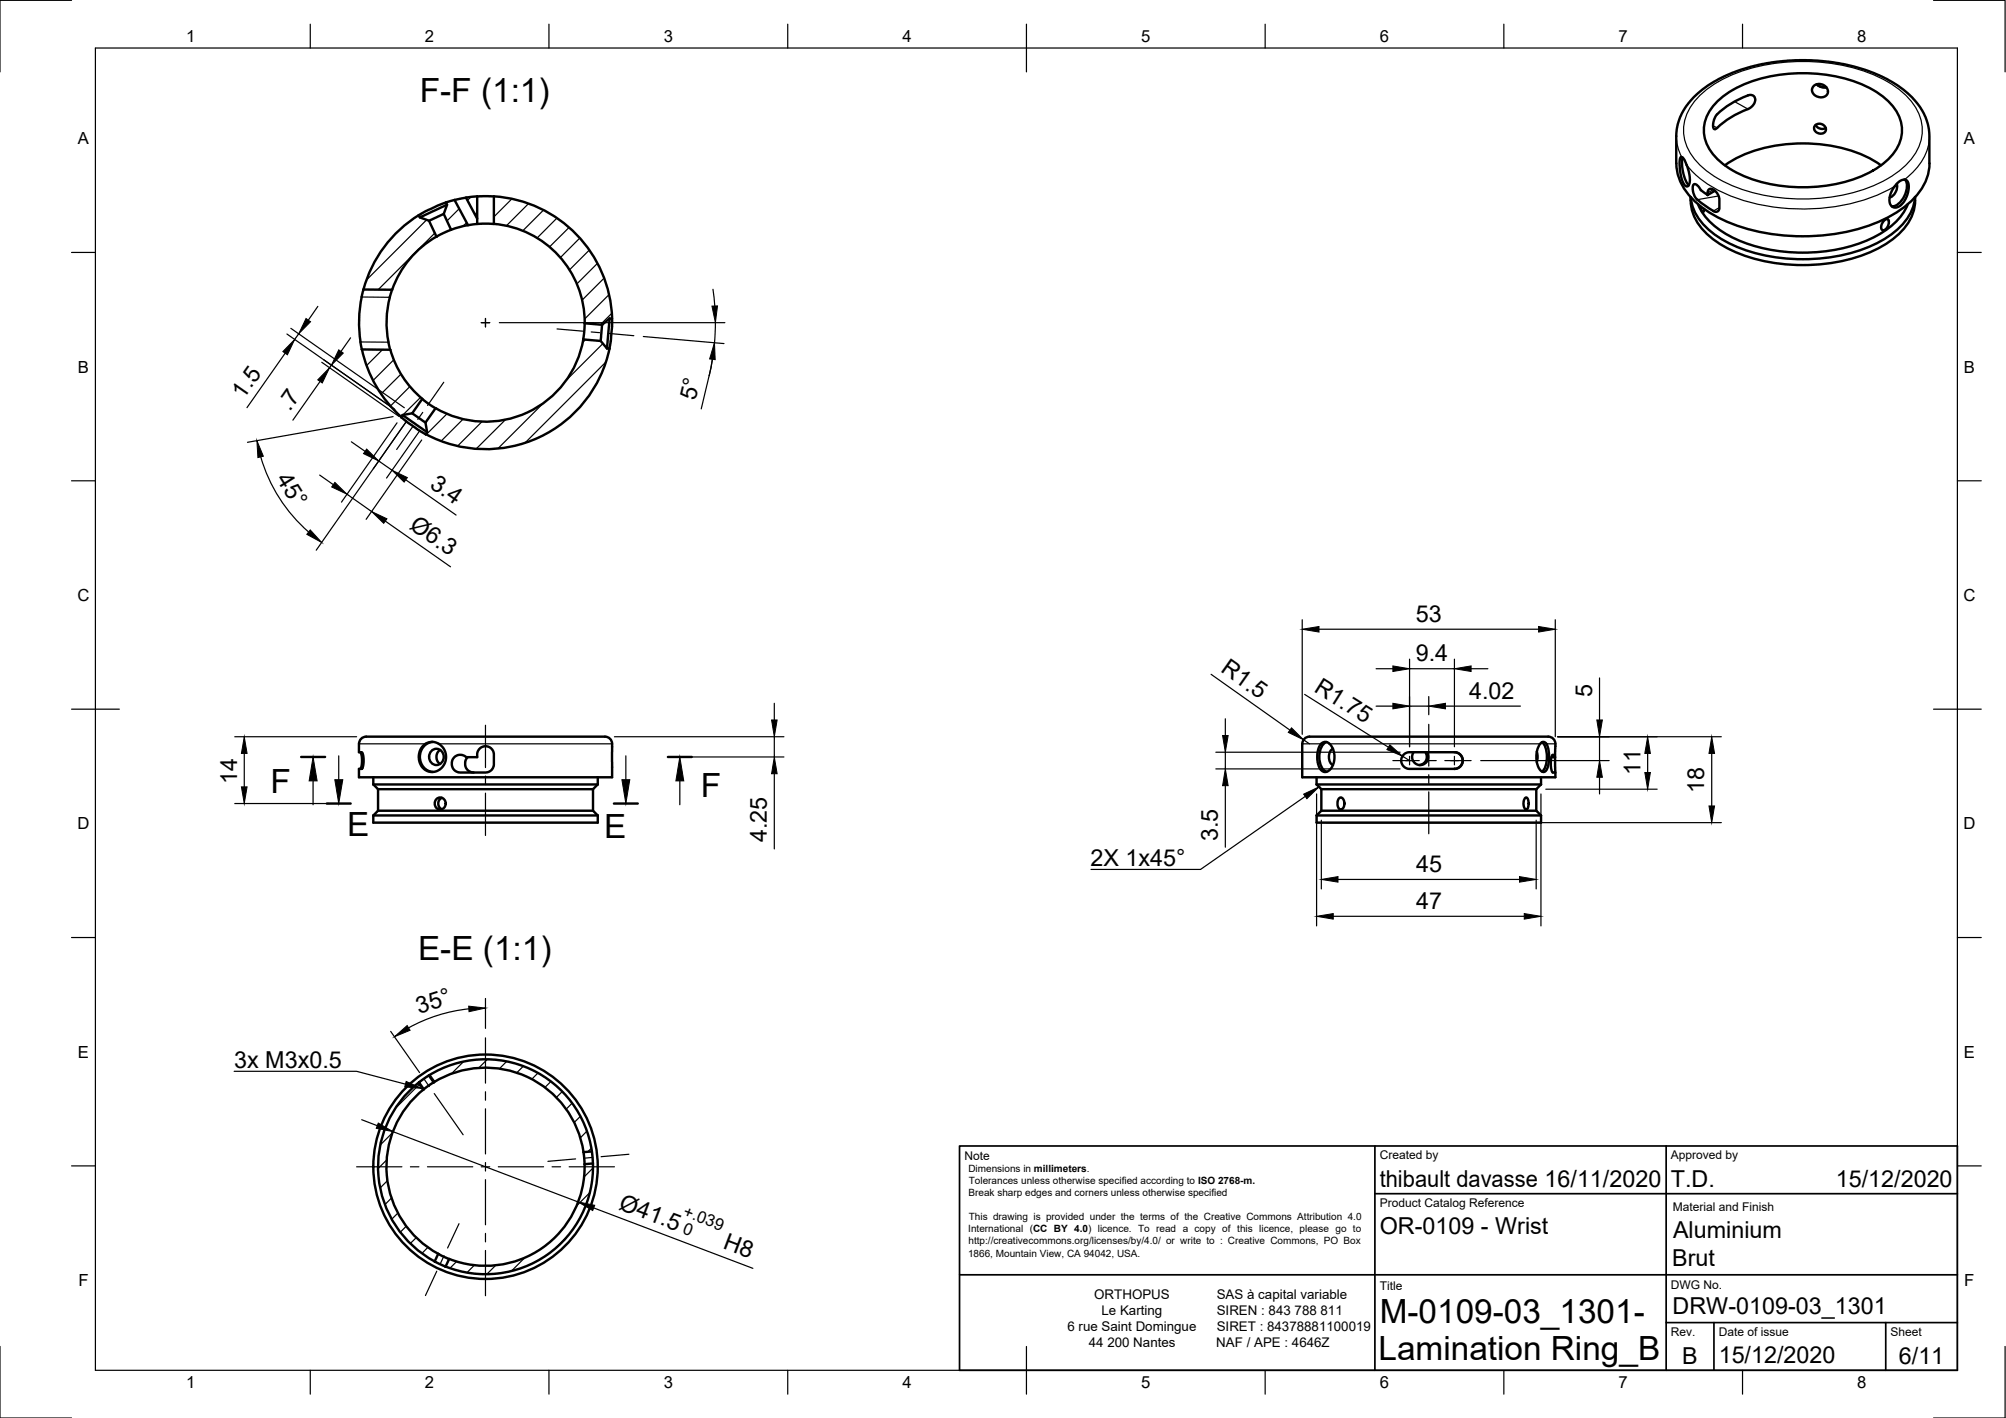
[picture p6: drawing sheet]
<svg xmlns="http://www.w3.org/2000/svg" width="420mm" height="297mm" viewBox="0 0 420 297" stroke-linecap="round" stroke-linejoin="round" font-family="sans-serif">
<!-- layer: Visible -->
<g fill="none" stroke="#000" stroke-width=".51">
<path d="M379.9 18l.5-.3 .6-.1 1.1 .3 .7 .9-.1 1-.5 .4-.7 .2-1.2-.3-.4-.4-.4-.7 .1-.5zM380.5 17.6a2.04 2.04 0 0 0 2 .7M380.7 17.9l1.7 .4M352 33l.3-.1 .4 .4 .8 1.8 .4 2-.1 1.5a.58 .58 0 0 1-.6 .5 .58 .58 0 0 1-.5-.6l-.5-1.1-.3-1.7-.1-1.8zM352.5 33a7.8 7.8 0 0 0 1.2 5.8M354.6 20.5l1.8-1.6 1.4-1 3.3-1.9 3.4-1.4 4.7-1.2 5.2-.7 4.8-.1 5 .5 4.2 .9 3.9 1.2 4 2 3.3 2.3 2.1 2.3 .8 1.3 .8 1.5 .7 2.5 .1 7.1a12 12 0 0 1-5.6 9.4 35.6 35.6 0 0 1-20.9 5.9 36.5 36.5 0 0 1-20.9-5.9 12 12 0 0 1-5.6-9.4v-5.9l.3-2.3 .5-1.4 .8-1.5zM356.2 39.8l-.7-1a.56 .56 0 0 0-.8-.1 .56 .56 0 0 0-.2 .7l.2 1.1 .6 1.2 3.6 2.5M356.2 39.8l1.5 1.1M359.2 40l-1.5 .9v-.9l.3-.4h.7l.5 .3 .8 1.3 .1 1.7a1.06 1.06 0 0 1-.7 1.5l-.5-.2M359.2 21.7a22.6 22.6 0 0 1 13.8-6.1 32.2 32.2 0 0 1 19.3 3.2 11.3 11.3 0 0 1 6 7.3 8.3 8.3 0 0 1-3.3 7.8 26.7 26.7 0 0 1-16.4 5.3 29.2 29.2 0 0 1-17.1-4.4 9.7 9.7 0 0 1-4.6-7.5 8.1 8.1 0 0 1 2.3-5.6zM359.6 23.9l-.5 .9-.3 1.4 .2 .8 .3 .1 .3-.3M359.7 23.9a15.4 15.4 0 0 1 7-4l.7 .3 .2 .8-.4 1-1 .8a19.2 19.2 0 0 0-6.5 4"/>
<path d="M361.3 34.6a29.5 29.5 0 0 1 19.2-4.4 27.1 27.1 0 0 1 13.5 4.4M380.2 26.3l.8-.4 .9 .3 .5 .6-.1 .7-.4 .4-.5 .1-1-.3-.4-.7zM380.3 26.2l.3 .4 .5 .3 .7 .1 .6-.2M397.3 38.5a2.46 2.46 0 0 1-1.5 2.9M397.4 38.4l.7-.5 .6-.3a1.09 1.09 0 0 1 1.1 1.4l-.2 1.3-.4 1.3-.6 .9-.7 .6a1.34 1.34 0 0 1-1.6 .2 1.34 1.34 0 0 1-.5-1.6l.5-1.8zM399 37.6a3.2 3.2 0 0 1-.1 3.4 3.2 3.2 0 0 1-2.6 2.2M87.7 45.1l4-2 1.7-.7 .2 .5-.7 1.9 1.6 3.3-3.1 1.5-1.5-3.4-2-.7zM87.7 45.1a26.5 26.5 0 0 0-11.6 15.5M91.4 49.6a20.8 20.8 0 0 0-9.3 11.1M92.9 44.8l-3 1.4M93.6 42.9l-5.7 2.6M95.2 41.9l-1.8 .5"/>
<path d="M98 47.2l-3.5 .9M99.9 46.9v-1.1l-2.3-4.4-2.4 .5 2.8 5.3M99.9 45.8v-4.6h3.5v5.7h-2.9l-2.5 .3M100 41.1l-2.4 .3M103.5 41.1a26.5 26.5 0 0 1 24.7 25.6M103.5 46.9a20.8 20.8 0 0 1 19 20.8M354.1 41.3v.7M354.1 42a11 11 0 0 0 5.5 8.7 34.9 34.9 0 0 0 24.3 4.3 26.5 26.5 0 0 0 14-6.2 9.6 9.6 0 0 0 3.2-6.8M354.1 41.3a10.8 10.8 0 0 0 5.1 7.9 32.8 32.8 0 0 0 20.6 5 29.5 29.5 0 0 0 17.4-6 10.3 10.3 0 0 0 3.9-6.9M355.7 42.8a14.6 14.6 0 0 0 7.8 7.3 35.8 35.8 0 0 0 29.6-.7 13.9 13.9 0 0 0 6.5-6.6M356.1 43.2l.1 .5a.53 .53 0 0 0 .6 .6l.1-.5M394.5 46.4l.5-.5h.3l.3 .3v.5l-.4 1.1-.8 .4-.3-.2-.1-.4z"/>
<path d="M401.1 41.3v.7M75.5 71.6l.3 1.6 5.9 .1M75.8 62.2a26.5 26.5 0 0 0-.3 9.4M75.8 73.2a26.5 26.5 0 0 0 8.2 14.1M76.1 60.6l-.4 1.6M76.1 60.6l6 .1-.1 .4a20.6 20.6 0 0 0-.6 10.6M81.3 71.7l.4 1.6M81.7 73.2a20.8 20.8 0 0 0 6.8 10.3M122.2 71.1a20.8 20.8 0 0 1-31 14.4M126.1 68l1.6-1.3 .5 .1v1.9l-.4 3.7-.2 .6h-.5M126.1 68l-3.7-.3-.2 3.4 3.6 .3 1.3 1.6M126.1 68l-.3 3.4"/>
<path d="M127.7 73a26.5 26.5 0 0 1-38.5 18M127.7 66.7l-.6 6.3M84.3 86.9l2-.3 2.1-3 2.8 1.9-2.1 3 .4 2.1-.3 .4-1.6-1-3-2.1-.6-.5zM84.3 86.9l5.2 3.7M86.3 86.6l2.8 1.9M75.2 155.8v1.8l.7 .1 .3 1.2-.1 1.2-.2 .8-.1 .2h-.6v1.7h53v-7M75.2 155.8a1.7 1.7 0 0 1 2.2-1.5h47.8a4.6 4.6 0 0 1 2.4 .3l.5 .7 .1 .5M75.5 157.6l.3 1.2v1.6l-.3 .7M88.6 156.2l.9-.6 1.2-.2 1.2 .4 .9 .8 .6 1.3v1.1l-.4 1.3-.9 .9-.9 .4-1.1 .1-1.1-.4-.7-.7-.5-1.1-.1-1.2 .2-1zM90.3 157.4a1.62 1.62 0 0 1 2.3 .1 1.62 1.62 0 0 1-.1 2.3 1.62 1.62 0 0 1-2.3-.2 1.62 1.62 0 0 1 .1-2.2zM90.7 155.4a3.2 3.2 0 0 0-2.8 3.2 3.2 3.2 0 0 0 2.7 3.1M92.2 157.1l-.6 .6-.2 .7 .2 1 .6 .6"/>
<path d="M95.1 158.6l1.1-.5 .7 .1 .8 .4h2.2l.1-.9 .3-.7 .8-.6h1l.7 .3 .6 .8v3l-.5 .8-.8 .5h-6.2l-.8-.6-.4-.7v-1.1zM98 158.6l-.5 .9v1.1l.6 .9 1.2 .3M272.8 155.8v7h53v-1M272.8 155.8a1.7 1.7 0 0 1 2.1-1.5h47.9a4.6 4.6 0 0 1 2.4 .3l.5 .7 .1 .5M276.6 155.9l.8-.5 .7 .1 .5 .4 .7 1.2 .2 1.1-.1 1.4-.4 1-.5 .7a1.32 1.32 0 0 1-1.4 .3 1.32 1.32 0 0 1-.9-1.1l-.2-.9-.1-1.5 .3-1.5zM277.9 155.4a3.1 3.1 0 0 0-1.6 3.1 3.1 3.1 0 0 0 1.6 3.2M279.2 156.9a2.09 2.09 0 0 0 0 3.3M293.9 158.1l.5-.3 .7-.2h9.7l.7 .2 .5 .4 .3 .6 .1 .9-.6 .9-1 .5h-9.7l-.9-.4-.6-.8-.1-.8zM296.1 157.6a1.69 1.69 0 0 0 .2 2.2 1.69 1.69 0 0 0 2.3 0 1.69 1.69 0 0 0 .2-2.2M298.5 157.6a1.7 1.7 0 0 1-1.2 2.7M304.6 157.6l.6 .1 .7 .4 .4 1.1-.1 .7-.3 .6-.5 .4-.8 .2M321.9 157.5l.1 .8-.1 1.4"/>
<path d="M322.7 155.7l.5-.3 .4 .1 .4 .4 .3 .8 .1 2.4-.1 1-.3 1a.84 .84 0 0 1-.9 .6 .84 .84 0 0 1-.7-.7l-.5-1.1-.1-1.7 .3-1.3zM323 155.5a5 5 0 0 1 .7 5l-.7 1.1M325 158.6h.7M325.5 158.6l-.2-.4-.1-.1-.4 1.3 .1 1.5 .3 .9h.6l-.1-3.2M325.8 155.8l-.1 2.8M78.2 170.8h47M78.2 164.3h47M78.2 170.8v1.5h47v-1.5M78.2 164.3l1 1v4.5M78.2 162.8v1.5M79.2 169.8h45M79.2 165.3h45"/>
<path d="M79.2 169.8l-1 1M91.3 167.5l.4-.3 .6-.1 .5 .2 .4 .3 .1 .9-.4 .8-.8 .3-.8-.4-.2-.7v-.5zM92.6 167.1l-.5 .4-.3 .6 .2 .9 .6 .5M124.2 169.8l1 1M124.2 165.3v4.5M125.2 164.3l-1 1M125.2 162.8v1.5M275.8 170.8h47M275.8 164.3h47M275.8 170.8v1.5h47v-1.5M275.8 164.3l1 1v4.5M275.8 162.8v1.5"/>
<path d="M276.8 169.8h45M276.8 165.3h45M276.8 169.8l-1 1M280.5 167.2l.3-.1 .4 .1 .4 .8-.2 1.1-.5 .5-.5-.3-.3-.7 .1-.9zM281.6 168.1v.4M319.4 167.2l.2-.1 .3 .1 .3 .9-.1 1-.4 .5-.4-.3-.2-.7 .1-.9zM321.8 169.8l1 1M321.8 165.3v4.5M322.8 164.3l-1 1M322.8 162.8v1.5M87.8 226.7l1 1.5M87.8 226.7a22.5 22.5 0 0 0 3.2 37.5"/>
<path d="M88.8 228.2l-.3 .1M88.8 228.2a20.8 20.8 0 0 0 3 34.4M89.8 225.3l-2 1.4M89.8 225.3l1 1.4M89.8 225.3a22.5 22.5 0 0 1 34.2 15.9M90.8 226.7l-2 1.5M90.8 226.7a20.8 20.8 0 0 1 31.4 14.6M91.1 226.6l-.3 .1M122.2 241.3l.2 2.6M122.4 243.9a20.8 20.8 0 0 1-28.3 19.8M124 241.2l.2 2.5M124 241.2l-1.8 .1"/>
<path d="M124.2 243.7l-1.8 .2M124.2 243.7a22.5 22.5 0 0 1-30.9 21.6M91.8 262.7l2.3 1-.8 1.6-2.3-1z"/>
<circle cx="101.7" cy="244.4" r="23.5"/>
</g>
<!-- layer: Visible Narrow -->
<g fill="none" stroke="#000" stroke-width=".25">
<path d="M351.1 28.5l.2 1.9 .9 2.5M353.3 34.6a23.7 23.7 0 0 0 13 7.7 42.4 42.4 0 0 0 29.4-2.6l1.2-.7M355.7 20.4a26.7 26.7 0 0 1 14.9-7 39.2 39.2 0 0 1 24.7 3.7 14 14 0 0 1 7.1 8.2 10 10 0 0 1-4.1 10 32.1 32.1 0 0 1-19.7 6.4 35.6 35.6 0 0 1-20.3-5.3 12.1 12.1 0 0 1-5.7-8.5 9.8 9.8 0 0 1 3.1-7.5zM358.8 26.3l.8 .5M358.9 39.7l-1.2 .7M363.3 21.3l2.8 1.5M404.1 28.5a11.7 11.7 0 0 1-5.2 9.1M360 41l-4.5 .8M360.1 43.5l-1.2 .7M75.5 71.6l5.8 .1M75.7 62.2l5.9 .1M75.2 155.8h13.9"/>
<path d="M91.9 155.8h36.3M272.8 155.8h3.9M278.5 155.8h44.1M323.9 155.8h1.9M87.5 226.9l1 1.4M90.1 225.1l1 1.5"/>
</g>
<!-- layer: Border -->
<g fill="none" stroke="#000" stroke-width=".25">
<path d="M15 .1h-15v15M20 10.1h390v276.9h-390zM65 5.1v5M115 5.1v5M165 5.1v5M215 5.1v10M265 5.1v5M315 5.1v5M365 5.1v5M405 .1h15v15M15 52.9h5M410 52.9h5"/>
<path d="M15 100.7h5M410 100.7h5M15 148.6h10M405 148.6h10M15 196.4h5M410 196.4h5M15 244.2h5M410 244.2h5M0 282.1v14.9h15M65 287v5M115 287v5M165 287v5"/>
<path d="M215 282.1v9.9M265 287v5M315 287v5M365 287v5M420 282.1v14.9h-15"/>
</g>
<!-- layer: TitleBlock -->
<path d="M201 240.1h209v46.9h-209zM288 250h122M288 240.1v46.9M349 240.1v46.9M201 267h209M349 277.1h61M359 277.1v9.9M395 277.1v9.9" fill="none" stroke="#000" stroke-width=".36"/>
<!-- layer: Center Lines -->
<g fill="none" stroke="#000" stroke-width=".25">
<path d="M100.8 67.6h1.8M101.7 66.7v1.8M116.7 68.9l5.3 .5M123.8 69.5l1.8 .2M127.4 69.8l5.4 .5M86.5 89.3l-3.4 4.9M88.5 86.4l-1 1.4M92.9 80.1l-3.3 4.8M101.7 151.9v8.9M291.7 159.3h5.6M295.2 158.4v1.8M299 159.3h1.8"/>
<path d="M299.3 151.7v8.8M302.6 159.3h5.5M304.6 158.4v1.8M101.7 162.6v1.8M101.7 166.1v8.9M299.3 162.3v1.8M299.3 165.9v8.8M81.8 216.1l6.1 8.6M101.7 217.4v9.5M88.9 226.2l1 1.4M91 229.1l6 8.6M101.7 228.7v1.8"/>
<path d="M101.7 232.3v9.4M74.7 244.4h9.5M86 244.4h1.7M89.5 244.4h9.5M96.1 256.3l-2.4 5.1M100.8 244.4h1.8M101.7 243.5v1.8M101.7 247.1v9.5M101.7 258.4v1.7M104.4 244.4h9.5M115.6 244.4h1.8M119.2 244.4h9.5"/>
<path d="M120.6 242.8l-5.8 .5M124.1 242.5l-1.8 .1M131.7 241.8l-5.8 .5M91.5 266.3l-2.4 5.1M93 263l-.8 1.7M101.7 261.9v9.5"/>
</g>
<!-- layer: Dimensions -->
<g fill="none" stroke="#000" stroke-width=".25">
<path d="M59.7 74l-8 11.4M60.1 70l22.6 15.8M60.9 68.8l23.8 16.6M62.6 69.9l-.9 1.2M66.6 64.2l-2 2.9M67 79.9l-5.7 8.1M67.4 75.9l16.2 11.4M69.4 76.5l-.4 .5M73.4 70.8l-2 2.8M104.6 67.6h47.2M134.7 70.5l16.9 1.5M148.5 78.7l-1.6 6.9"/>
<path d="M149.3 60.6l.4 3.5M149.8 67.6l-.3 5.9-1 5.2 .7-3.4M54.6 95.7a33 33 0 0 0 10 15.7M67 99.5l2.8 2M73.6 92.5l2.9 2.1M78.2 98.2l7-10-19 27.1M79.3 96.6l2.8 1.9M82.3 87.3l-30.5 5.4M83.2 88.6l-11.7 16.6M88 90.2l-7 9.9M88.3 92.2l-11.6 16.6M72.7 103.5l5.1 3.7"/>
<path d="M80.7 109.2l13.7 9.5M85 100.5l10.5 7.4M272.8 129.8v24M276.3 131.8h46M295.2 138.1v18.3M304.6 138.1v18.3M325.8 129.8v24.5M49.2 154.3h25.5M51.2 157.8v7M128.7 154.3h35.5M144.4 158.6h19.8M162.2 147.3v3.5"/>
<path d="M162.2 154.3v4.3M253.7 141.3l16.5 11.6M254.7 157.6h38.5M256.6 150.6v3.5M256.6 157.6v3.5M273 155l1.3 .8M273.3 145.5l17.5 11M288.2 140.1h3.5M288.2 147.9h3.5M293.8 158.4l1.4 .9M295.2 140.1h9.4M295.2 147.9h4.1"/>
<path d="M299.3 145.9v3.8M302.7 147.9h15.8M308.1 140.1h3.5M310.1 159.3h26.9M326.3 154.3h34.2M335 142v8.8M335 154.3v5M345.1 157.8v4M358.5 157.8v11M49.2 168.3h19.8M162.2 162.1v15.7M254.7 161.1h38.5"/>
<path d="M256.6 164.6v12.9M275.8 166.3v27.7M276.8 171.8v14.4M277.7 172.3h82.8M321.8 171.8v14.4M322.7 166.3v27.7M323.8 165.3h23.3M335 162.8v3.5M279.3 191.9h40M280.2 184.2h38.1M98.2 211.3a33.3 33.3 0 0 0-12.6 4M101.7 209.2v6.2"/>
<path d="M75.8 234.6l3.2 1.2M82.3 237.1l38.8 14.7M124.4 253l33.3 12.7"/>
</g>
<g fill="#000" stroke="#000" stroke-width=".21">
<path d="M61.7 71.1l-1.5 3.2-1-.7zM64.1 66.7l.9 .7-2.4 2.5zM69 77l-1.5 3.2-1-.6zM71 73.3l.9 .7-2.5 2.5zM149.6 71.8l.2 3.5-1.2-.1zM149.1 64.1h1.2l-.5 3.5zM53.8 92.3l1.4 3.3-1.2 .2zM76.8 94.1l2.5 2.5-3.2-1.6zM65 111l2.4 2.6-3.1-1.7zM70.1 101.1l2.6 2.4-3.2-1.5zM77.8 107.2l3.2 1.5-.6 .9zM82.1 98.5l3.2 1.5-.7 1z"/>
<path d="M272.8 131.8l3.5-.6v1.2zM291.7 139.5l3.5 .6-3.5 .6zM304.6 140.1l3.5-.6v1.2zM322.3 131.2l3.5 .6-3.5 .6zM51.2 154.3l.6 3.5h-1.2zM161.6 150.8h1.2l-.6 3.5zM256.1 154.1h1.1l-.6 3.5zM270.5 152.5l2.5 2.5-3.2-1.6zM291.1 156l2.7 2.4-3.3-1.4zM291.7 147.3l3.5 .6-3.5 .6zM299.3 147.9l3.4-.6v1.2zM334.5 150.8h1.1l-.6 3.5z"/>
<path d="M345.1 154.3l.6 3.5h-1.2zM358.5 154.3l.6 3.5h-1.2zM50.6 164.8h1.2l-.6 3.5zM162.2 158.6l.6 3.5h-1.2zM256.6 161.1l.6 3.5h-1.1zM335 159.3l.6 3.5h-1.1zM344.5 161.8h1.2l-.6 3.5zM357.9 168.8h1.2l-.6 3.5zM275.8 191.9l3.5-.5v1.1zM276.8 184.2l3.4-.6v1.2zM318.3 183.6l3.5 .6-3.5 .6zM319.3 191.4l3.4 .5-3.4 .6z"/>
<path d="M82.6 217.2l2.7-2.4 .6 1zM98.2 210.8l3.5 .4-3.5 .7zM79.2 235.3l3.1 1.8-3.5-.7zM121.1 251.8l3.5 .7-.5 1.1z"/>
</g>
<!-- layer: Annotations -->
<path d="M65.6 158.6l.8 5h-1.7zM70.1 163.3h1.7l-.8 5zM130.3 163.3h1.6l-.8 5zM142.4 158.6l.8 5h-1.6zM273 166.4l3.3-1.6-2.6 2.5zM85.1 226.5l3.2 1.5-3.5-.3z" fill="#000" stroke="#000" stroke-width=".21"/>
<path d="M71 158.3v5M131.1 158.3v5M65.6 163.6v5M142.4 163.6v5M273.4 166.8l-21.9 15.3h-23M49 224.4h25.7l10.2 2.7" fill="none" stroke="#000" stroke-width=".25"/>
<!-- layer: Hatching -->
<g fill="none" stroke="#000" stroke-width=".25">
<path d="M89.3 46.1l-12.5 12.6M91.1 48.8l-11.9 11.9M96.2 43.7l-2.6 2.6M97.7 46.7l-.7 .7M98.6 41.3l-.7 .7M99.9 44.4l-.4 .5M107.2 41.7l-3.8 3.7M110.7 42.7l-4.7 4.6M113.8 44l-4.3 4.4M116.6 45.7l-4.1 4.2M119.2 47.7l-4.1 4M121.4 49.9l-4.1 4.1"/>
<path d="M123.4 52.4l-4.1 4.2M125.1 55.2l-4.3 4.3M126.5 58.3l-4.6 4.6M80.1 73.2l-3.3 3.4M82.5 75.4l-4.4 4.3M84 78.4l-4.2 4.1M122.6 71.1l-.6 .7M126.3 72l-7.8 7.8M126.9 75.9l-16.9 16.9M127.5 61.8l-5.1 5.1M128.1 65.6l-2.3 2.4M84.1 87.2l-.1 .1"/>
<path d="M85.8 81l-4 4.1M88.1 83.3l-3.7 3.6M93.6 86.7l-4.3 4.3M97 87.8l-4.6 4.6M100.9 88.3l-5.1 5.1M105.9 87.9l-6.2 6.1M113.9 84.4l-9.6 9.6M82.2 237.3l-2.5 2.5M88 227l-5.2 5.2M97.1 222.4l-2.5 2.5M102.1 221.9l-1.8 1.8M106.1 222.4l-1.5 1.5"/>
<path d="M109.6 223.4l-1.4 1.3M112.7 224.8l-1.3 1.3M115.4 226.6l-1.3 1.2M117.8 228.7l-1.3 1.2M119.8 231.1l-1.2 1.3M121.6 233.9l-1.4 1.2M122.9 237l-1.4 1.4M81 243l-1.8 1.8M81.2 247.3l-1.6 1.5M82 251l-1.4 1.3M83.3 254.1l-1.3 1.3M85.1 256.9l-1.3 1.2"/>
<path d="M87.2 259.3l-1.3 1.2M118.6 259.3l-2.1 2M123.5 249.8l-2.7 2.8M123.8 240.5l-.7 .8M124.2 244.7l-1.9 1.9M89.6 261.3l-1.2 1.3M95.6 264.3l-1.3 1.3M99.4 265l-1.6 1.6M103.8 265.1l-1.8 1.8M109.9 263.5l-2.8 2.8"/>
</g>
<!-- layer: Annotations -->
<path d="M63.1 158.6h5M139.9 158.6h5M68.5 168.3h4.9M128.6 168.3h5" fill="none" stroke="#000" stroke-width=".51"/>
<g font-size="7">
<text x="87.9" y="21.4">F-F (1:1)</text>
<text x="56.6" y="166.2">F</text>
<text x="146.8" y="166.9">F</text>
<text x="72.7" y="175.2">E</text>
<text x="126.6" y="175.6">E</text>
<text x="87.6" y="201.2">E-E (1:1)</text>
<text x="289" y="277.1">M-0109-03_1301-</text>
<text x="288.7" y="284.9">Lamination Ring_B</text>
</g>
<g font-size="4.9">
<text x="51" y="83.7" transform="rotate(-55 51 83.7)">1.5</text>
<text x="60.7" y="86.3" transform="rotate(-55 60.7 86.3)">.7</text>
<text x="145.7" y="84" transform="rotate(-77 145.7 84)">5°</text>
<text x="57.8" y="100.3" transform="rotate(58 57.8 100.3)">45°</text>
<text x="89.8" y="102" transform="rotate(35 89.8 102)">3.4</text>
<text x="85.6" y="110.6" transform="rotate(35 85.6 110.6)">Ø6.3</text>
<text x="296.5" y="130.2">53</text>
<text x="255.5" y="140.6" transform="rotate(35 255.5 140.6)">R1.5</text>
<text x="296.5" y="138.5">9.4</text>
<text x="275" y="144.7" transform="rotate(32 275 144.7)">R1.75</text>
<text x="307.7" y="146.4">4.02</text>
<text x="333.5" y="146" transform="rotate(-90 333.5 146)">5</text>
<text x="49.7" y="164.2" transform="rotate(-90 49.7 164.2)">14</text>
<text x="343.6" y="162.4" transform="rotate(-90 343.6 162.4)">11</text>
<text x="357" y="166.2" transform="rotate(-90 357 166.2)">18</text>
<text x="160.6" y="176.4" transform="rotate(-90 160.6 176.4)">4.25</text>
<text x="255.1" y="176.2" transform="rotate(-90 255.1 176.2)">3.5</text>
<text x="228.4" y="181.4">2X 1x45°</text>
<text x="296.6" y="182.7">45</text>
<text x="296.6" y="190.4">47</text>
<text x="87.8" y="212.3" transform="rotate(-18 87.8 212.3)">35°</text>
<text x="49" y="223.7">3x M3x0.5</text>
<text x="289" y="248.5">thibault davasse 16/11/2020</text>
<text x="350" y="248.5">T.D.</text>
<text x="384.5" y="248.5">15/12/2020</text>
<text x="129.4" y="253.2" transform="rotate(21 129.4 253.2)">Ø41.5</text>
<text x="151.2" y="261.5" transform="rotate(21 151.2 261.5)">H8</text>
<text x="289" y="258.6">OR-0109 - Wrist</text>
<text x="350.4" y="259.4">Aluminium</text>
<text x="350.2" y="265.2">Brut</text>
<text x="350.3" y="275.3">DRW-0109-03_1301</text>
<text x="352.3" y="285.7">B</text>
<text x="360" y="285.5">15/12/2020</text>
<text x="397.7" y="285.7">6/11</text>
</g>
<g font-size="3.5">
<text x="39" y="8.8">1</text>
<text x="89" y="8.8">2</text>
<text x="139" y="8.8">3</text>
<text x="189" y="8.8">4</text>
<text x="239" y="8.8">5</text>
<text x="289" y="8.8">6</text>
<text x="339" y="8.8">7</text>
<text x="389" y="8.8">8</text>
<text x="16.3" y="30.2">A</text>
<text x="411.3" y="30.2">A</text>
<text x="16.3" y="78">B</text>
<text x="411.3" y="78">B</text>
<text x="16.2" y="125.9">C</text>
<text x="411.2" y="125.9">C</text>
<text x="16.2" y="173.7">D</text>
<text x="411.2" y="173.7">D</text>
<text x="16.3" y="221.6">E</text>
<text x="411.3" y="221.6">E</text>
<text x="142.9" y="254.7" transform="rotate(21 142.9 254.7)">+.039</text>
<text x="142.8" y="258.3" transform="rotate(21 142.8 258.3)">0</text>
<text x="16.4" y="269.4">F</text>
<text x="411.4" y="269.4">F</text>
<text x="39" y="290.8">1</text>
<text x="89" y="290.8">2</text>
<text x="139" y="290.8">3</text>
<text x="189" y="290.8">4</text>
<text x="239" y="290.8">5</text>
<text x="289" y="290.8">6</text>
<text x="339" y="290.8">7</text>
<text x="389" y="290.8">8</text>
</g>
<g font-size="2.8">
<text x="229.2" y="272.1">ORTHOPUS</text>
<text x="230.7" y="275.4">Le Karting</text>
<text x="254.8" y="272.1">SAS à capital variable</text>
<text x="254.8" y="275.4">SIREN : 843 788 811</text>
<text x="223.6" y="278.8">6 rue Saint Domingue</text>
<text x="254.8" y="278.8">SIRET : 84378881100019</text>
<text x="228" y="282.1">44 200 Nantes</text>
<text x="254.8" y="282.2">NAF / APE : 4646Z</text>
</g>
<g font-size="2.5">
<text x="202" y="243">Note</text>
<text x="289" y="242.9">Created by</text>
<text x="350" y="242.9">Approved by</text>
<text x="289" y="252.8">Product Catalog Reference</text>
<text x="350.4" y="253.6">Material and Finish</text>
<text x="289" y="270.2">Title</text>
<text x="350" y="270.1">DWG No.</text>
<text x="350" y="279.9">Rev.</text>
<text x="360" y="279.9">Date of issue</text>
<text x="396" y="279.9">Sheet</text>
</g>
<g font-size="2.1">
<text x="202.8" y="245.6">Dimensions in millimeters.</text>
<text x="202.8" y="250.6">Break sharp edges and corners unless otherwise specified</text>
<text x="202.9" y="248.1">Tolerances unless otherwise specified according to ISO 2768-m.</text>
<text x="202.9" y="255.6">This drawing is provided under the terms of the Creative Commons Attribution 4.0</text>
<text x="202.8" y="263.2">1866, Mountain View, CA 94042, USA.</text>
<text x="202.8" y="258.2">International (CC BY 4.0) licence. To read a copy of this licence, please go to</text>
<text x="202.8" y="260.7">http://creativecommons.org/licenses/by/4.0/ or write to : Creative Commons, PO Box</text>
</g>
</svg>
